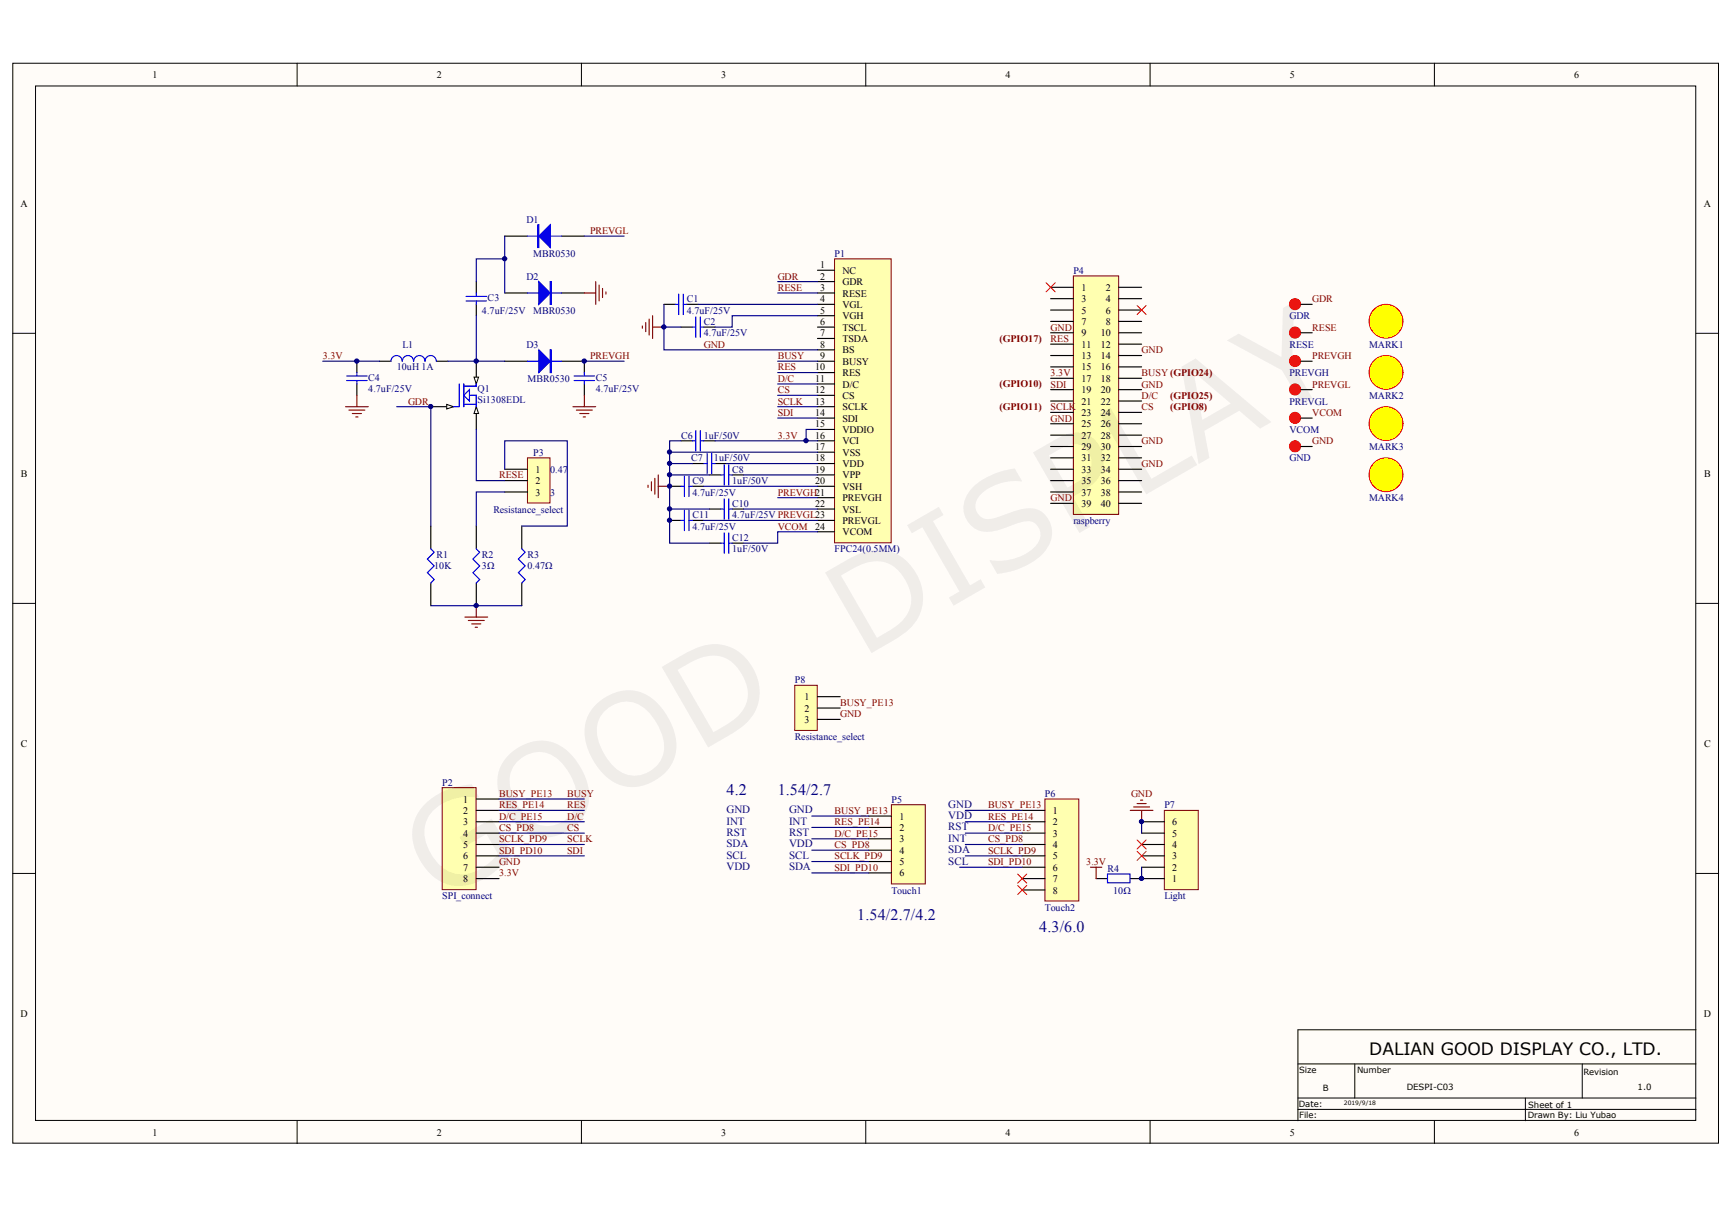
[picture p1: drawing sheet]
<svg xmlns="http://www.w3.org/2000/svg" width="287mm" height="200mm" viewBox="0 0 287 200" stroke-linecap="round" stroke-linejoin="round" font-family="sans-serif">
<g fill="#fffcf8" stroke="#000" stroke-width=".17">
<path d="M2.1 10.5h282.1v178.5h-282.1z"/>
<path d="M5.9 14.2h274.6v171h-274.6z"/>
</g>
<g fill="none" stroke="#000" stroke-width=".17">
<path d="M49.1 10.5v3.7M96.2 10.5v3.7M143.2 10.5v3.7M190.2 10.5v3.7M237.3 10.5v3.7M2.1 55.1h3.8M280.5 55.1h3.8M2.1 99.7h3.8M280.5 99.7h3.8M2.1 144.4h3.8M280.5 144.4h3.8M214.7 175.9h65.8"/>
<path d="M224.1 175.9v5.6M261.7 175.9v5.6M280.5 170.2h-65.8v15.1M49.1 185.3v3.7M96.2 185.3v3.7M143.2 185.3v3.7M190.2 185.3v3.7M214.7 181.5h65.8M214.7 183.4h65.8M237.3 185.3v3.7M252.3 181.5v3.8"/>
</g>
<g fill="#ffffb0" stroke="#800000" stroke-width=".17">
<path d="M177.5 45.6h7.5v39.4h-7.5z"/>
<path d="M192.6 134h5.6v13.1h-5.6z"/>
</g>
<path d="M188.8 139.6h3.8M188.8 137.7h3.8M188.8 135.8h3.8M181.3 145.2h1.9M186.9 145.2h5.7M188.8 143.4h3.8M188.8 141.5h3.8" fill="none" stroke="#000" stroke-width=".19"/>
<path d="M188.8 135.8v1.9M188.8 143.4v1.8" fill="none" stroke="#000080" stroke-width=".19"/>
<path d="M186.9 134h3.8M187.5 133.4h2.6M188.1 132.8h1.5M188.6 132.3h.4M188.8 134v1.8M180.4 143.4h1.8M181.3 143.4v1.8" fill="none" stroke="#800000" stroke-width=".19"/>
<path d="M183.2 144.5h3.7v1.4h-3.7z" fill="none" stroke="#00f" stroke-width=".19"/>
<path d="M147.4 133h5.6v13.1h-5.6z" fill="#ffffb0" stroke="#800000" stroke-width=".17"/>
<path d="M143.7 134.9h3.7M143.7 136.8h3.7M143.7 138.7h3.7M143.7 140.5h3.7M143.7 142.4h3.7M143.7 144.3h3.7" fill="none" stroke="#000" stroke-width=".19"/>
<path d="M188.1 138.9l1.5 1.5M189.6 138.9l-1.5 1.5M188.1 140.7l1.5 1.5M189.6 140.7l-1.5 1.5" fill="none" stroke="#f00" stroke-width=".17"/>
<path d="M172.8 132.1h5.6v16.8h-5.6z" fill="#ffffb0" stroke="#800000" stroke-width=".17"/>
<g fill="none" stroke="#000" stroke-width=".19">
<path d="M59 59.7v1.9M78.8 46.6v1.8M78.8 50.3v1.9M96.7 59.7v1.9M109.8 50.3h1.9M112.6 54.1h1.9M113.6 50.3h1.9M116.4 54.1h1.9M59 63.5v1.9M96.7 63.5v1.9M112.6 72.9h1.9M116.4 72.9h1.9"/>
<path d="M117.3 78.5h1.9M121.1 78.5h1.9M110.8 80.4h1.8M110.8 86h1.8M114.5 80.4h1.9M114.5 86h1.9M117.3 84.1h1.9M117.3 89.8h1.9M121.1 84.1h1.9M121.1 89.8h1.9M169.1 134h3.7M169.1 135.8h3.7"/>
<path d="M169.1 137.7h3.7M169.1 139.6h3.7M169.1 141.5h3.7M169.1 143.4h3.7M169.1 145.2h3.7M169.1 147.1h3.7"/>
</g>
<path d="M168.3 144.5l1.5 1.5M168.3 146.4l1.5 1.5M169.8 144.5l-1.5 1.5M169.8 146.4l-1.5 1.5" fill="none" stroke="#f00" stroke-width=".17"/>
<path d="M134.3 134.9h9.4M134.3 138.7h9.4M159.7 134h9.4M159.7 135.8h9.4M159.7 137.7h9.4M159.7 139.6h9.4M134.3 140.5h9.4M134.3 142.4h9.4M134.3 144.3h9.4M158.7 143.4h10.4M159.7 141.5h9.4" fill="none" stroke="#000080" stroke-width=".19"/>
<g fill="none" stroke="#00f" stroke-width=".19">
<path d="M77.1 49h3.4M77.1 49.7h3.4M78.8 48.4v.6M78.8 49.7v.6M111.7 50.3h.6M112.3 48.6v3.4M113 50.3h.6M113 48.6v3.4M114.5 54.1h.6M115.1 52.4v3.4M115.8 54.1h.6M115.8 52.4v3.4"/>
<path d="M57.3 62.2h3.4M57.3 62.9h3.4M59 61.6v.6M59 62.9v.6M95 62.2h3.3M95 62.9h3.3M96.7 61.6v.6M96.7 62.9v.6M113.2 78.7v3.4M114 78.7v3.4M114.5 72.9h.6M115.1 71.2v3.4"/>
<path d="M115.8 71.2v3.4M115.8 72.9h.6M119.2 78.5h.6M119.8 76.8v3.4M120.5 78.5h.6M120.5 76.8v3.4M112.6 80.4h.6M112.6 86h.6M113.2 84.3v3.4M114 80.4h.5M114 84.3v3.4M114 86h.5"/>
<path d="M119.2 84.1h.6M119.2 89.8h.6M119.8 82.5v3.3M119.8 88.1v3.4M120.5 82.5v3.3M120.5 88.1v3.4M120.5 84.1h.6M120.5 89.8h.6"/>
</g>
<path d="M106.2 53.9v.4M106.8 53.3v1.5M107.4 52.8v2.6M107.9 52.2v3.8M107.9 54.1h1.9" fill="none" stroke="#800000" stroke-width=".19"/>
<path d="M138 42.8h9.4v46.9h-9.4z" fill="#ffffb0" stroke="#800000" stroke-width=".17"/>
<path d="M109.8 50.3v3.8h2.8M128.6 46.6h6.6M128.6 48.4h6.6M110.8 84.1h6.5M128.6 82.3h6.6" fill="none" stroke="#000080" stroke-width=".19"/>
<path d="M107.7 79.6v1.5M108.3 79.1v2.6M108.9 78.5v3.8M107.2 80.2v.4M108.9 80.4h1.9" fill="none" stroke="#800000" stroke-width=".19"/>
<path d="M83.5 59.7h3.7M92.9 59.7h3.8M71.3 67.2h3.7" fill="none" stroke="#000" stroke-width=".19"/>
<path d="M87.2 59.7h5.7" fill="none" stroke="#00f" stroke-width=".19"/>
<g fill="#00f" stroke="#00f" stroke-width=".19">
<path d="M89.1 57.8l1.9 1.9-1.9 1.9z"/>
<path d="M91 57.8h.2v3.8h-.2z" fill-rule="evenodd"/>
</g>
<path d="M73.9 66.9l1.1 .3-1.1 .4z" fill="#fffcf8" stroke="#000" stroke-width=".17"/>
<path d="M78.8 59.7v3.8" fill="none" stroke="#000" stroke-width=".19"/>
<path d="M78.4 62.3h.8l-.4 1.2z" fill="#fffcf8" stroke="#000" stroke-width=".17"/>
<path d="M78.8 67.2v3.8" fill="none" stroke="#000" stroke-width=".19"/>
<path d="M78.8 67.2l.4 1.2h-.8z" fill="#fffcf8" stroke="#000" stroke-width=".17"/>
<g fill="none" stroke="#00f" stroke-width=".19">
<path d="M87.2 39h5.7M68.4 59.7a.94 .94 0 0 0-.9-.9 .94 .94 0 0 0-1 .9 .92 .92 0 0 0-.9-.9 .92 .92 0 0 0-.9 .9M72.2 59.7a.94 .94 0 0 0-1-.9 .94 .94 0 0 0-.9 .9 .92 .92 0 0 0-.9-.9 .92 .92 0 0 0-1 .9M87.2 48.4h5.7M76 63.5v3.7h-1M76.7 65.4l1-1v1.9zM76.7 63.5v3.7M76.7 66.9h2.1M76.7 63.8h2.1v-.3v.3h-1.9M77.7 65.4h1.1v1.8v-1.8h-.8M116.4 76.6h.6M117 74.9v3.4"/>
<path d="M117.7 76.6h.6M117.7 74.9v3.4M71.3 90.7l.5 .6-1.1 1.1 1.1 1.1-1.1 1.2 1.1 1.1-.5 .6M78.8 90.7l.5 .6-1.1 1.1 1.1 1.1-1.1 1.2 1.1 1.1-.5 .6"/>
</g>
<g fill="none" stroke="#000080" stroke-width=".19">
<path d="M83.5 39v9.4M96.7 39h6.5M53.4 59.7h9.4M74.1 59.7h9.4M78.8 52.2v7.5M83.5 42.8h-4.7v3.8M115.5 50.3h19.7M135.2 52.2h-14.1v1.9h-2.8M65.6 67.2h5.7v19.8M120.2 76.6h15M123 78.5h12.2M116.4 80.4h18.8"/>
<path d="M116.4 86h18.8M123 84.1h12.2M135.2 87.9h-6.6v1.9h-5.6"/>
</g>
<path d="M83.5 39h3.7M92.9 39h3.8M62.8 59.7h1.9M72.2 59.7h1.9M83.5 48.4h3.7M92.9 48.4h3.8M114.5 76.6h1.9M118.3 76.6h1.9M71.3 87v3.7M78.8 87v3.7" fill="none" stroke="#000" stroke-width=".19"/>
<g fill="none" stroke="#800000" stroke-width=".19">
<path d="M96.7 48.4h1.8M98.5 46.6v3.7M99.1 47.1v2.6M99.7 47.7v1.5M100.2 48.2v.4M57.1 67.2h3.8M57.7 67.8h2.6M58.3 68.4h1.5M58.8 68.9h.4M59 65.4v1.8M94.8 67.2h3.7M95.3 67.8h2.7"/>
<path d="M95.9 68.4h1.5M96.5 68.9h.3M96.7 65.4v1.8"/>
</g>
<g fill="#00f" stroke="#00f" stroke-width=".19">
<path d="M89.1 46.6l1.9 1.8-1.9 1.9z"/>
<path d="M89.1 39l1.9-1.8v3.7z"/>
<path d="M91 46.6h.2v3.7h-.2z" fill-rule="evenodd"/>
<path d="M88.9 37.2h.2v3.7h-.2z" fill-rule="evenodd"/>
</g>
<path d="M87.2 75.7h3.8v7.5h-3.8z" fill="#ffffb0" stroke="#800000" stroke-width=".17"/>
<path d="M83.5 77.6h3.7M83.5 79.5h3.7M83.5 81.3h3.7M86.3 87v3.7" fill="none" stroke="#000" stroke-width=".19"/>
<path d="M86.3 90.7l.6 .6-1.2 1.1 1.2 1.1-1.2 1.2 1.2 1.1-.6 .6" fill="none" stroke="#00f" stroke-width=".19"/>
<g fill="none" stroke="#000080" stroke-width=".19">
<path d="M96.7 59.7h6.5M109.8 54.1v3.7h25.4M128.6 59.7h6.6M78.8 71v8.5h4.7M83.5 77.6v-4.7h10.3v14.1h-7.5M110.8 76.6h3.7M110.8 78.5h6.5M110.8 74.8h24.4M112.6 72.9h-1.8v16.9h6.5M128.6 61.6h6.6M128.6 63.5h6.6M128.6 65.4h6.6"/>
<path d="M128.6 67.2h6.6M128.6 69.1h6.6M135.2 71h-1.9v1.9h-15M83.5 81.3h-4.7v5.7"/>
</g>
<g fill="#ff0" stroke="#f00" stroke-width=".17">
<circle cx="229.3" cy="53.1" r="2.8"/>
<circle cx="229.3" cy="61.6" r="2.8"/>
<circle cx="229.3" cy="70" r="2.8"/>
<circle cx="229.3" cy="78.5" r="2.8"/>
</g>
<path d="M134.3 136.8h9.4" fill="none" stroke="#000080" stroke-width=".19"/>
<path d="M135.2 117h3.8M135.2 118.9h3.8" fill="none" stroke="#000" stroke-width=".19"/>
<g fill="#000080" stroke="#000080" stroke-width=".17">
<circle cx="59" cy="59.7" r=".35"/>
<circle cx="71.2" cy="67.2" r=".35"/>
<circle cx="78.8" cy="59.7" r=".35"/>
<circle cx="83.5" cy="42.8" r=".35"/>
<circle cx="96.6" cy="59.7" r=".35"/>
<circle cx="109.8" cy="54" r=".35"/>
<circle cx="110.7" cy="86" r=".35"/>
<circle cx="110.7" cy="84.1" r=".35"/>
<circle cx="110.7" cy="80.4" r=".35"/>
<circle cx="110.7" cy="78.5" r=".35"/>
<circle cx="110.7" cy="76.6" r=".35"/>
<circle cx="110.7" cy="74.7" r=".35"/>
<circle cx="188.8" cy="145.2" r=".35"/>
<circle cx="188.8" cy="135.8" r=".35"/>
</g>
<g font-size="21.2" fill="#000080">
<text x="142.4" y="109" transform="rotate(-30 142.4 109)">DISPLAY</text>
<text x="72.3" y="149.5" transform="rotate(-30 72.3 149.5)">GOOD</text>
</g>
<text font-size="2.8" x="226.5" y="174.4">DALIAN GOOD DISPLAY CO., LTD.</text>
<g font-size="2.7" fill="#11037f">
<text x="120.2" y="131.4">4.2</text>
<text x="128.6" y="131.4">1.54/2.7</text>
<text x="141.8" y="152.1">1.54/2.7/4.2</text>
<text x="171.9" y="154">4.3/6.0</text>
</g>
<g font-size="1.8" fill="#11037f">
<text x="120.2" y="136.3">INT</text>
<text x="120.2" y="134.5">GND</text>
<text x="130.5" y="136.3">INT</text>
<text x="130.5" y="134.5">GND</text>
<text x="156.8" y="135.4">VDD</text>
<text x="156.8" y="133.5">GND</text>
<text x="156.8" y="137.3">RST</text>
<text x="120.2" y="143.9">VDD</text>
<text x="120.2" y="142">SCL</text>
<text x="120.2" y="140.1">SDA</text>
<text x="120.2" y="138.2">RST</text>
<text x="130.5" y="143.9">SDA</text>
<text x="130.5" y="142">SCL</text>
<text x="130.5" y="140.1">VDD</text>
<text x="130.5" y="138.2">RST</text>
<text x="156.8" y="141">SDA</text>
<text x="156.8" y="142.9">SCL</text>
<text x="156.8" y="139.2">INT</text>
</g>
<g font-size="1.7">
<text x="25.2" y="12.9">1</text>
<text x="72.2" y="12.9">2</text>
<text x="119.3" y="12.9">3</text>
<text x="166.3" y="12.9">4</text>
<text x="213.3" y="12.9">5</text>
<text x="260.4" y="12.9">6</text>
<text x="3.4" y="34.2">A</text>
<text x="281.8" y="34.2">A</text>
<text x="135.7" y="46.2">2</text>
<text x="135.7" y="44.3">1</text>
<text x="139.4" y="47.1">GDR</text>
<text x="139.4" y="45.3">NC</text>
<text x="135.7" y="53.7">6</text>
<text x="135.7" y="51.8">5</text>
<text x="135.7" y="50">4</text>
<text x="135.7" y="48.1">3</text>
<text x="139.4" y="52.8">VGH</text>
<text x="139.4" y="50.9">VGL</text>
<text x="139.4" y="49">RESE</text>
<text x="178.9" y="48.1">1</text>
<text x="178.9" y="50">3</text>
<text x="178.9" y="51.8">5</text>
<text x="178.9" y="53.7">7</text>
<text x="182.9" y="48.1">2</text>
<text x="182.9" y="50">4</text>
<text x="182.9" y="51.8">6</text>
<text x="182.9" y="53.7">8</text>
<text x="135.7" y="59.4">9</text>
<text x="135.7" y="57.5">8</text>
<text x="135.7" y="55.6">7</text>
<text x="139.4" y="58.4">BS</text>
<text x="139.4" y="56.5">TSDA</text>
<text x="139.4" y="54.7">TSCL</text>
<text x="178.9" y="55.6">9</text>
<text x="178.9" y="57.5">11</text>
<text x="178.9" y="59.4">13</text>
<text x="182.1" y="55.6">10</text>
<text x="182.1" y="57.5">12</text>
<text x="182.1" y="59.4">14</text>
<text x="134.8" y="65">12</text>
<text x="134.8" y="63.1">11</text>
<text x="134.8" y="61.2">10</text>
<text x="139.4" y="65.9">CS</text>
<text x="139.4" y="64.1">D/C</text>
<text x="139.4" y="62.2">RES</text>
<text x="139.4" y="60.3">BUSY</text>
<text x="178.9" y="61.2">15</text>
<text x="178.9" y="63.1">17</text>
<text x="178.9" y="65">19</text>
<text x="182.1" y="61.2">16</text>
<text x="182.1" y="63.1">18</text>
<text x="182.1" y="65">20</text>
<text x="134.8" y="70.6">15</text>
<text x="134.8" y="68.8">14</text>
<text x="134.8" y="66.9">13</text>
<text x="139.4" y="71.6">VDDIO</text>
<text x="139.4" y="69.7">SDI</text>
<text x="139.4" y="67.8">SCLK</text>
<text x="178.9" y="66.9">21</text>
<text x="178.9" y="68.8">23</text>
<text x="178.9" y="70.6">25</text>
<text x="182.1" y="66.9">22</text>
<text x="182.1" y="68.8">24</text>
<text x="182.1" y="70.6">26</text>
<text x="134.8" y="76.3">18</text>
<text x="134.8" y="74.4">17</text>
<text x="134.8" y="72.5">16</text>
<text x="139.4" y="77.2">VDD</text>
<text x="139.4" y="75.3">VSS</text>
<text x="139.4" y="73.5">VCI</text>
<text x="178.9" y="72.5">27</text>
<text x="178.9" y="74.4">29</text>
<text x="178.9" y="76.3">31</text>
<text x="182.1" y="72.5">28</text>
<text x="182.1" y="74.4">30</text>
<text x="182.1" y="76.3">32</text>
<text x="3.4" y="78.9">B</text>
<text x="88.6" y="78.2">1</text>
<text x="88.6" y="80">2</text>
<text x="88.6" y="81.9">3</text>
<text x="134.8" y="83.8">22</text>
<text x="134.8" y="80">20</text>
<text x="134.8" y="78.2">19</text>
<text x="139.4" y="82.9">PREVGH</text>
<text x="139.4" y="81">VSH</text>
<text x="139.4" y="79.1">VPP</text>
<text x="178.9" y="78.2">33</text>
<text x="178.9" y="80">35</text>
<text x="178.9" y="81.9">37</text>
<text x="178.9" y="83.8">39</text>
<text x="182.1" y="78.2">34</text>
<text x="182.1" y="80">36</text>
<text x="182.1" y="81.9">38</text>
<text x="182.1" y="83.8">40</text>
<text x="281.9" y="78.9">B</text>
<text x="134.8" y="87.6">24</text>
<text x="139.4" y="88.5">VCOM</text>
<text x="139.4" y="86.6">PREVGL</text>
<text x="139.4" y="84.7">VSL</text>
<text x="133.1" y="115.8">1</text>
<text x="133.1" y="117.6">2</text>
<text x="133.1" y="119.5">3</text>
<text x="3.4" y="123.5">C</text>
<text x="281.9" y="123.5">C</text>
<text x="76.6" y="132.7">1</text>
<text x="76.6" y="134.6">2</text>
<text x="76.6" y="136.4">3</text>
<text x="148.8" y="135.5">1</text>
<text x="148.8" y="137.4">2</text>
<text x="174.2" y="134.6">1</text>
<text x="174.2" y="136.4">2</text>
<text x="193.9" y="136.4">6</text>
<text x="76.6" y="138.3">4</text>
<text x="76.6" y="140.2">5</text>
<text x="76.6" y="142.1">6</text>
<text x="76.6" y="144">7</text>
<text x="148.8" y="139.3">3</text>
<text x="148.8" y="141.1">4</text>
<text x="148.8" y="143">5</text>
<text x="174.2" y="138.3">3</text>
<text x="174.2" y="140.2">4</text>
<text x="174.2" y="142.1">5</text>
<text x="174.2" y="144">6</text>
<text x="193.9" y="144">2</text>
<text x="193.9" y="142.1">3</text>
<text x="193.9" y="140.2">4</text>
<text x="193.9" y="138.3">5</text>
<text x="76.6" y="145.8">8</text>
<text x="148.8" y="144.9">6</text>
<text x="174.2" y="145.8">7</text>
<text x="174.2" y="147.7">8</text>
<text x="193.9" y="145.8">1</text>
<text x="3.4" y="168.2">D</text>
<text x="281.8" y="168.2">D</text>
<text x="25.2" y="187.7">1</text>
<text x="72.2" y="187.7">2</text>
<text x="119.3" y="187.7">3</text>
<text x="166.3" y="187.7">4</text>
<text x="213.3" y="187.7">5</text>
<text x="260.4" y="187.7">6</text>
</g>
<g font-size="1.7" fill="#000080">
<text x="87.1" y="36.8">D1</text>
<text x="87.1" y="46.2">D2</text>
<text x="88.2" y="42.4">MBR0530</text>
<text x="138" y="42.4">P1</text>
<text x="177.5" y="45.3">P4</text>
<text x="79.7" y="51.8">4.7uF/25V</text>
<text x="80.7" y="49.8">C3</text>
<text x="88.2" y="51.8">MBR0530</text>
<text x="113.6" y="50">C1</text>
<text x="113.6" y="51.8">4.7uF/25V</text>
<text x="116.4" y="53.7">C2</text>
<text x="213.3" y="52.8">GDR</text>
<text x="66.6" y="57.5">L1</text>
<text x="87.1" y="57.5">D3</text>
<text x="116.4" y="55.6">4.7uF/25V</text>
<text x="213.3" y="57.5">RESE</text>
<text x="226.4" y="57.5">MARK1</text>
<text x="60.9" y="62.9">C4</text>
<text x="60.9" y="64.8">4.7uF/25V</text>
<text x="65.6" y="61.2">10uH 1A</text>
<text x="79" y="64.8">Q1</text>
<text x="87.2" y="63.1">MBR0530</text>
<text x="98.5" y="62.9">C5</text>
<text x="98.5" y="64.8">4.7uF/25V</text>
<text x="213.3" y="62.2">PREVGH</text>
<text x="226.4" y="65.9">MARK2</text>
<text x="79" y="66.7">Si1308EDL</text>
<text x="213.3" y="66.9">PREVGL</text>
<text x="213.3" y="71.6">VCOM</text>
<text x="88.2" y="75.3">P3</text>
<text x="112.6" y="72.5">C6</text>
<text x="114.3" y="76.3">C7</text>
<text x="116.4" y="72.5">1uF/50V</text>
<text x="118.1" y="76.3">1uF/50V</text>
<text x="213.3" y="76.3">GND</text>
<text x="226.4" y="74.4">MARK3</text>
<text x="91" y="78.2">0.47</text>
<text x="91" y="81.9">3</text>
<text x="114.5" y="80">C9</text>
<text x="114.5" y="81.9">4.7uF/25V</text>
<text x="121.1" y="78.2">C8</text>
<text x="121.1" y="80">1uF/50V</text>
<text x="121.1" y="83.8">C10</text>
<text x="226.4" y="82.9">MARK4</text>
<text x="81.6" y="84.7">Resistance_select</text>
<text x="114.5" y="85.7">C11</text>
<text x="114.5" y="87.6">4.7uF/25V</text>
<text x="121.1" y="85.7">4.7uF/25V PREVGL23</text>
<text x="121.1" y="89.4">C12</text>
<text x="177.5" y="86.6">raspberry</text>
<text x="71.8" y="94.1">10K</text>
<text x="72.2" y="92.3">R1</text>
<text x="79.7" y="92.3">R2</text>
<text x="79.7" y="94.1">3Ω</text>
<text x="87.2" y="92.3">R3</text>
<text x="87.2" y="94.1">0.47Ω</text>
<text x="121.1" y="91.3">1uF/50V</text>
<text x="138" y="91.3">FPC24(0.5MM)</text>
<text x="131.5" y="112.9">P8</text>
<text x="131.5" y="122.3">Resistance_select</text>
<text x="73.1" y="129.9">P2</text>
<text x="172.8" y="131.7">P6</text>
<text x="147.4" y="132.7">P5</text>
<text x="192.6" y="133.6">P7</text>
<text x="73.1" y="148.7">SPI_connect</text>
<text x="147.4" y="147.7">Touch1</text>
<text x="183.2" y="144.1">R4</text>
<text x="184.1" y="147.7">10Ω</text>
<text x="192.6" y="148.7">Light</text>
<text x="172.8" y="150.5">Touch2</text>
</g>
<g font-size="1.7" fill="#800000">
<text x="97.6" y="38.7">PREVGL</text>
<text x="128.6" y="46.2">GDR</text>
<text x="128.6" y="48.1">RESE</text>
<text x="217" y="50">GDR</text>
<text x="53.4" y="59.4">3.3V</text>
<text x="97.6" y="59.4">PREVGH</text>
<text x="116.4" y="57.5">GND</text>
<text x="128.6" y="59.4">BUSY</text>
<text x="165.3" y="56.5">(GPIO17)</text>
<text x="173.8" y="56.5">RES</text>
<text x="173.8" y="54.7">GND</text>
<text x="188.8" y="58.4">GND</text>
<text x="217" y="54.7">RESE</text>
<text x="217" y="59.4">PREVGH</text>
<text x="128.6" y="61.2">RES</text>
<text x="128.6" y="63.1">D/C</text>
<text x="128.6" y="65">CS</text>
<text x="165.3" y="64">(GPIO10)</text>
<text x="173.8" y="64.1">SDI</text>
<text x="173.8" y="62.2">3.3V</text>
<text x="188.8" y="62.2">BUSY (GPIO24)</text>
<text x="188.8" y="65.9">D/C</text>
<text x="188.8" y="64.1">GND</text>
<text x="193.5" y="65.9">(GPIO25)</text>
<text x="217" y="64.1">PREVGL</text>
<text x="67.5" y="66.9">GDR</text>
<text x="128.6" y="66.9">SCLK</text>
<text x="128.6" y="68.8">SDI</text>
<text x="165.3" y="67.8">(GPIO11)</text>
<text x="173.8" y="67.8">SCLK</text>
<text x="173.8" y="69.7">GND</text>
<text x="188.8" y="67.8">CS</text>
<text x="193.5" y="67.8">(GPIO8)</text>
<text x="217" y="68.8">VCOM</text>
<text x="128.6" y="72.5">3.3V</text>
<text x="188.8" y="73.5">GND</text>
<text x="188.8" y="77.2">GND</text>
<text x="217" y="73.5">GND</text>
<text x="82.5" y="79.1">RESE</text>
<text x="128.6" y="81.9">PREVGH21</text>
<text x="173.8" y="82.9">GND</text>
<text x="128.6" y="87.6">VCOM</text>
<text x="139" y="118.6">GND</text>
<text x="139" y="116.7">BUSY_PE13</text>
<text x="82.5" y="131.7">BUSY_PE13</text>
<text x="93.8" y="131.7">BUSY</text>
<text x="187.1" y="131.7">GND</text>
<text x="82.5" y="137.4">CS_PD8</text>
<text x="82.5" y="135.5">D/C_PE15</text>
<text x="82.5" y="133.6">RES_PE14</text>
<text x="93.8" y="137.4">CS</text>
<text x="93.8" y="135.5">D/C</text>
<text x="93.8" y="133.6">RES</text>
<text x="138" y="134.6">BUSY_PE13</text>
<text x="138" y="136.4">RES_PE14</text>
<text x="163.4" y="133.6">BUSY_PE13</text>
<text x="163.4" y="137.4">D/C_PE15</text>
<text x="163.4" y="135.5">RES_PE14</text>
<text x="82.5" y="143">GND</text>
<text x="82.5" y="141.1">SDI_PD10</text>
<text x="82.5" y="139.3">SCLK_PD9</text>
<text x="93.8" y="141.1">SDI</text>
<text x="93.8" y="139.3">SCLK</text>
<text x="138" y="144">SDI_PD10</text>
<text x="138" y="142.1">SCLK_PD9</text>
<text x="138" y="140.2">CS_PD8</text>
<text x="138" y="138.3">D/C_PE15</text>
<text x="163.4" y="143">SDI_PD10</text>
<text x="163.4" y="141.1">SCLK_PD9</text>
<text x="163.4" y="139.3">CS_PD8</text>
<text x="179.7" y="143">3.3V</text>
<text x="82.5" y="144.9">3.3V</text>
</g>
<g font-size="1.4">
<text x="214.9" y="177.4">Size</text>
<text x="224.5" y="177.4">Number</text>
<text x="261.9" y="177.8">Revision</text>
<text x="214.8" y="182.9">Date:</text>
<text x="214.9" y="184.9">File:</text>
<text x="218.8" y="180.4">B</text>
<text x="232.7" y="180.2">DESPI-C03</text>
<text x="252.7" y="184.9">Drawn By: Liu Yubao</text>
<text x="252.8" y="183.1">Sheet of 1</text>
<text x="270.9" y="180.2">1.0</text>
</g>
<text font-size="1" x="222.3" y="182.7">2019/9/18</text>
</svg>
